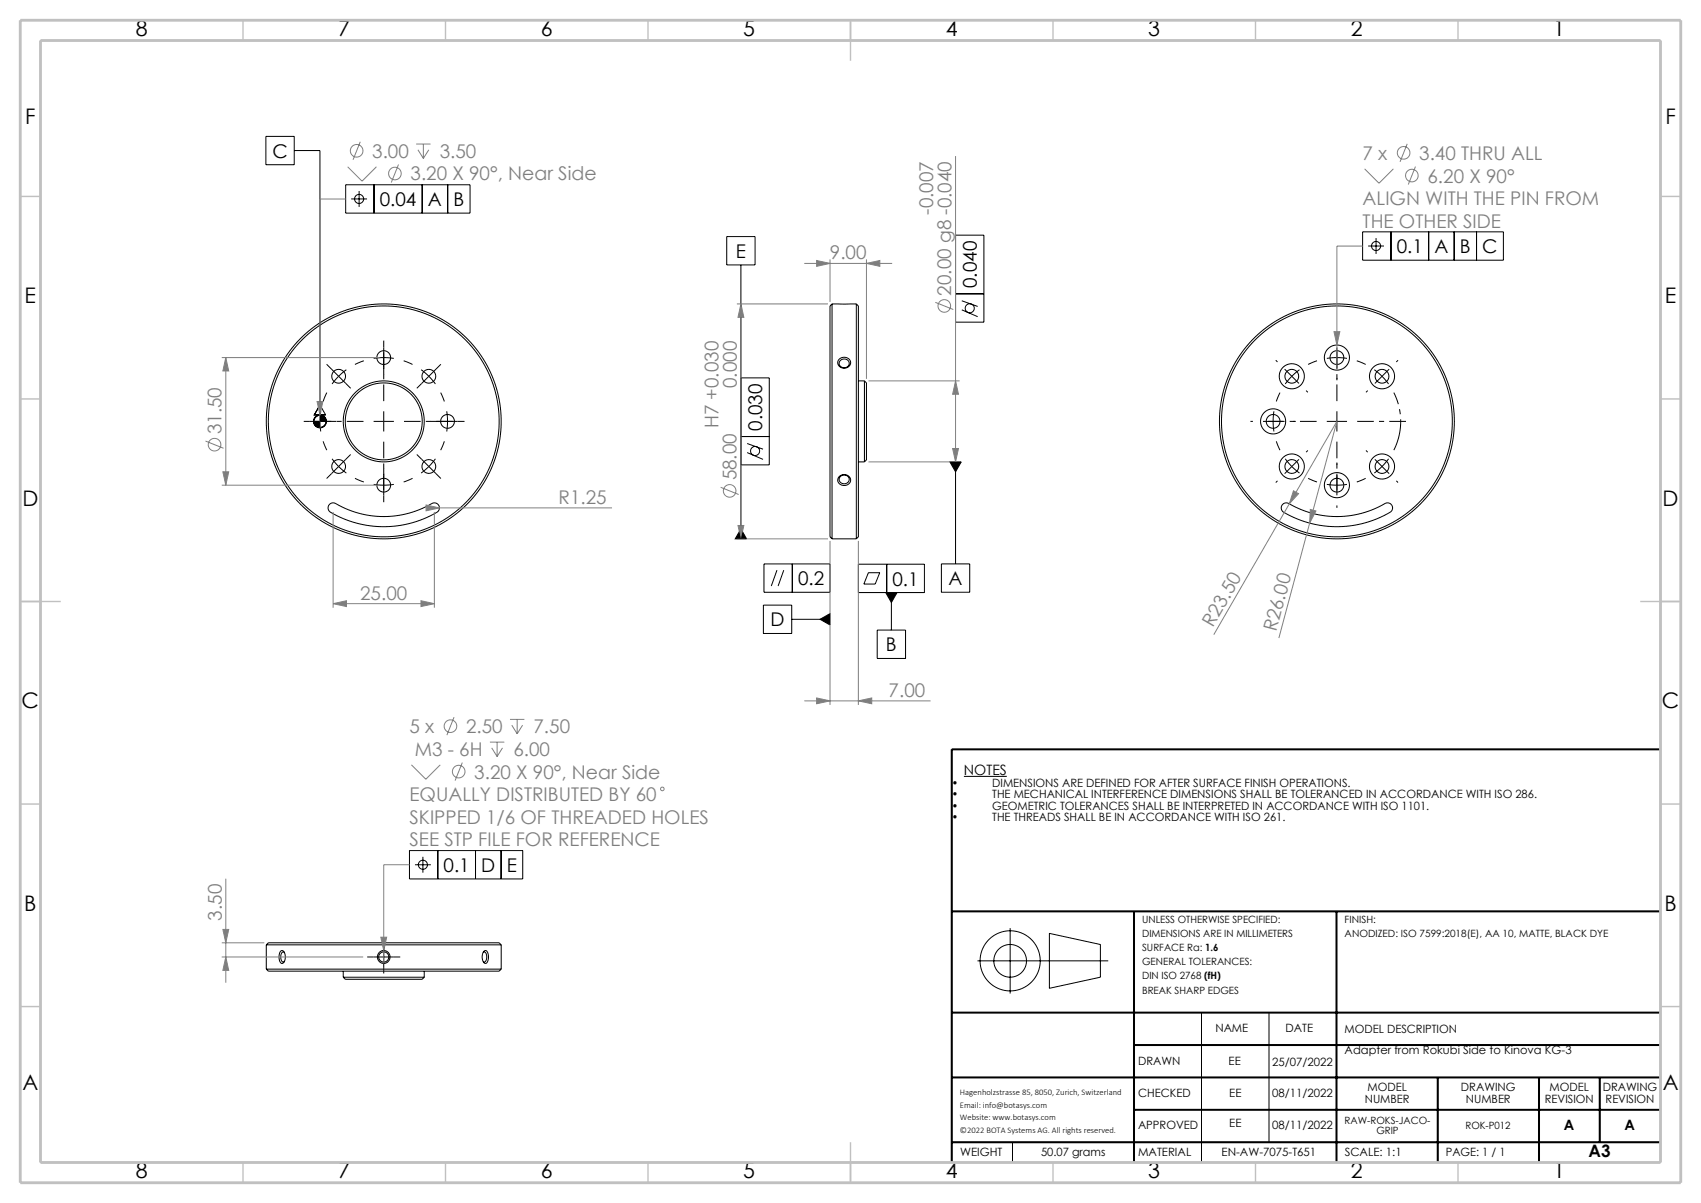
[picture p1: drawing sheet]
<svg xmlns="http://www.w3.org/2000/svg" width="420mm" height="297mm" viewBox="0 0 420 297" stroke-linecap="round" stroke-linejoin="round" font-family="sans-serif">
<g fill="none" stroke="#000" stroke-width=".25">
<path d="M65.7 33.7h7v7h-7zM72.7 37.2h6.3v65.2M85.4 45.6h30.7v7h-30.7zM86.7 49.1h3.9M88.7 47.2v3.9M92.4 45.6v7M104.2 45.6v7M110.5 45.6v7M179.4 58.4h7v7h-7zM235.9 58.1h7v21.4h-7zM336.5 57.2h34.7v7h-34.7zM339.8 58.8v3.9"/>
<path d="M343.4 57.2v7M352.8 57.2v7M359.1 57.2v7M364.6 57.2v7M182.9 65.4v67.6M205.4 75h6M205.4 75v58M205.4 75l-.5 .5v57l.5 .5M211.4 75v58M211.4 75l.5 .5v57l-.5 .5M235.9 72.5h7M237.5 76.5l3.9 1.7"/>
<path d="M237.5 74.3l3.9 1.4M337.8 60.7h3.9M79 100l-1.4 2.4h2.8M79 100l1.4 2.4h-2.8zM182.9 93.3h7v21.5h-7M207.3 88.6a1.54 1.54 0 0 1 1.9-.3 1.54 1.54 0 0 1 .7 1.8 1.57 1.57 0 0 1-2 .7 1.57 1.57 0 0 1-.9-1.8zM207.5 89a1.15 1.15 0 0 1 1.8-.1 1.15 1.15 0 0 1-.3 1.8 1.14 1.14 0 0 1-1.5-.2 1.14 1.14 0 0 1 0-1.5zM211.9 94h1.5M213.4 94v20M213.4 94l.5 .5v19l-.5 .5M339.3 91.3a15.7 15.7 0 0 1 3.6 3.5M343 91.1l-3.5 3.6"/>
<path d="M79 102.5l-.5 .1-.6 .4-.4 1M80.5 104l-.4 1-.6 .4-.5 .1M108 104h5M110.3 101.5a15.8 15.8 0 0 1 0 5M182.9 107.8h7M184.5 111.7l3.9 1.7M184.5 109.5l3.9 1.4M207.3 117.6a1.49 1.49 0 0 1 2-.2 1.49 1.49 0 0 1 .3 2 1.52 1.52 0 0 1-2 .3 1.52 1.52 0 0 1-.5-1.9zM207.5 117.6a1.15 1.15 0 0 1 1.8 0 1.15 1.15 0 0 1-.3 1.7 1.14 1.14 0 0 1-1.5-.2 1.14 1.14 0 0 1 0-1.5zM211.9 114h1.5M234.5 114h2.8l-1.4 2.5zM235.9 114v25.2"/>
<path d="M81.4 124.5a1.25 1.25 0 0 1 1.5-.2 23.8 23.8 0 0 0 24.1-.1 1.25 1.25 0 0 1 1.4 .7 1.25 1.25 0 0 1-.5 1.6 25.8 25.8 0 0 1-26.6-.3 1.25 1.25 0 0 1 .1-1.7zM182.9 130.6l1.4 2.4h-2.8zM188.6 139.2h16.3v7h-16.3zM195.6 139.2v7M205.4 133h6M211.9 139.3h16.3v7h-16.3zM218.9 139.3v7M232.4 139.2h7v7h-7zM316.7 124.5a1.25 1.25 0 0 1 1.5-.2 23.8 23.8 0 0 0 24.2-.1 1.25 1.25 0 0 1 1.4 .7 1.25 1.25 0 0 1-.6 1.6 25.8 25.8 0 0 1-26.5-.3 1.25 1.25 0 0 1 0-1.7zM188.5 149.4h7v7h-7zM191.8 140.8l-1.4 3.9M193.5 140.8l-1.4 3.9"/>
<path d="M195.5 152.9h9.4M202.5 152.9l2.4-1.4v2.8zM214.4 141.4h2.8l-1.1 2.8h-2.8zM216.6 155.6h7v7h-7zM218.7 146.3h2.8l-1.4 2.4zM220.1 146.3v9.3M238 191.7h10.6M101.1 210h28v7h-28zM102.5 213.5h3.9M104.4 211.5v4M108.1 210v7M117.4 210v7"/>
<path d="M123.7 210v7M65.8 233.3h58M65.8 239.3h58M65.8 233.3l.5-.5h57l.5 .5M65.8 239.3l.5 .5h57l.5-.5M65.8 233.3v6M69.3 234.8a.79 .79 0 0 1 .9 .1 .79 .79 0 0 1 .2 .8 1.56 1.56 0 0 1-.9 2.1 2.4 2.4 0 0 1-.2-3zM70.2 235.1a.52 .52 0 0 0-.6 0 .52 .52 0 0 0-.2 .6l-.1 1a.61 .61 0 0 0 .2 .6 .61 .61 0 0 0 .7 .1M84.8 239.8v1.5M92.3 236.3h5M94.8 233.8v5M104.8 239.8v1.5"/>
<path d="M119.3 235.1a.52 .52 0 0 1 .6 0 .52 .52 0 0 1 .2 .6l.1 1a.61 .61 0 0 1-.2 .6 .61 .61 0 0 1-.7 .1M119.5 234.9a.67 .67 0 0 1 .8-.1 .67 .67 0 0 1 .2 .8 1.75 1.75 0 0 1-.7 2.3 2.16 2.16 0 0 1-.3-3zM123.8 233.3v6M241.3 237.2h32.3M249.4 229.1v16.2M259.1 230.4l12.6 2.8v8.1l-12.6 2.7zM84.8 241.3h20M84.8 241.3l.5 .5h19l.5-.5M296.7 250v37M313.3 250v32M250 282v5"/>
<circle cx="88.7" cy="49.1" r="1.12"/>
<circle cx="239.4" cy="76.1" r="1.12"/>
<circle cx="339.8" cy="60.7" r="1.12"/>
<circle cx="83.6" cy="92.9" r="1.7"/>
<circle cx="94.8" cy="88.3" r="1.7"/>
<circle cx="105.9" cy="92.9" r="1.7"/>
<circle cx="319" cy="92.9" r="3.1"/>
<circle cx="319" cy="92.9" r="1.7"/>
<circle cx="330.1" cy="88.3" r="1.7"/>
<circle cx="330.1" cy="88.3" r="3.1"/>
<circle cx="341.2" cy="92.9" r="3.1"/>
<circle cx="341.2" cy="92.9" r="1.7"/>
<circle cx="79" cy="104" r="1.6"/>
<circle cx="79" cy="104" r="1.5"/>
<circle cx="83.6" cy="115.2" r="1.7"/>
<circle cx="94.8" cy="104" r="10"/>
<circle cx="94.8" cy="104" r="28.5"/>
<circle cx="94.8" cy="104" r="29"/>
<circle cx="94.8" cy="104" r="9.5"/>
<circle cx="94.8" cy="119.8" r="1.7"/>
<circle cx="105.9" cy="115.2" r="1.7"/>
<circle cx="110.5" cy="104" r="1.7"/>
<circle cx="186.4" cy="111.3" r="1.12"/>
<circle cx="314.3" cy="104" r="3.1"/>
<circle cx="314.3" cy="104" r="1.7"/>
<circle cx="319" cy="115.2" r="1.7"/>
<circle cx="319" cy="115.2" r="3.1"/>
<circle cx="330.1" cy="119.8" r="1.7"/>
<circle cx="330.1" cy="104" r="29"/>
<circle cx="330.1" cy="104" r="28.5"/>
<circle cx="330.1" cy="119.8" r="3.1"/>
<circle cx="341.2" cy="115.2" r="3.1"/>
<circle cx="341.2" cy="115.2" r="1.7"/>
<circle cx="104.4" cy="213.5" r="1.12"/>
<circle cx="94.8" cy="236.3" r="1.25"/>
<circle cx="94.8" cy="236.2" r="1.58"/>
<circle cx="249.4" cy="237.2" r="4"/>
<circle cx="249.4" cy="237.2" r="7.4"/>
</g>
<g fill="none" stroke="#808080" stroke-width=".25">
<path d="M89 35l-1.8 4.5M102.8 35.6h3.5M103.2 37l1.3 2.1M104.5 35.6v3.5M105.9 37l-1.4 2.1M235.9 38.5v75.5M347.5 35.5l-1.8 4.5M85.4 49.1h-6.4v56.5M85.8 41.2l3.6 3.5 3.6-3.5M98.4 40.6l-1.8 4.5M336.9 41.7l3.6 3.5 3.6-3.5M349.5 41.1l-1.8 4.5"/>
<path d="M181.9 75h22.5M182.9 75v58M182.9 75l.8 3.3h-1.5zM198.6 65h21.7M201.6 64.3l3.3 .7-3.3 .8zM204.9 64v10.5M213.9 65l3.3-.7v1.5zM213.9 64v29.5M230.9 74.6l4.5 1.8M336.5 60.8h-6.4v30.6M54.8 88.3h39M55.8 88.3v31.5"/>
<path d="M55.8 88.3l.7 3.3h-1.5zM78.3 99.1h1.4l-.7 3.3zM214.4 94h22.5M235.9 94l.8 3.3h-1.5zM329.4 81.9h1.4l-.7 3.3zM50.8 108.9l4.4 1.8M54.8 119.8h39M55 116.5h1.5l-.7 3.3zM214.4 114h22.5M235.2 110.7h1.5l-.8 3.3zM82.3 126.4v23.6M105.2 124.7l3.3 .7-3.3 .7z"/>
<path d="M107.3 126.4v23.6M107.3 125.4h43.8M177.9 120.3l4.5 1.8M181.9 133h22.5M182.2 129.7h1.5l-.8 3.3zM204.9 133.5v40.5M211.9 133.5v40.5M318.3 124.4l-18.6 32.3M318.3 124.4l11.8-20.4-14.3 53.5M319.4 121.2l1.2 .7-2.3 2.5zM323.5 125.8l1.4 .3-1.5 3zM82.3 149l3.3-.7v1.5z"/>
<path d="M82.3 149h25M103.9 148.3l3.4 .7-3.4 .8zM112.1 177.1l-1.8 4.4M125.9 177.6h3.6M126.4 179l1.3 2.2M127.7 177.6v3.6M129 179l-1.3 2.2M198.6 173h31.2M201.6 172.3l3.3 .7-3.3 .8zM211.9 173l3.3-.7v1.5zM101.6 188.8l3.5 3.6 3.6-3.6M114.1 188.3l-1.7 4.4"/>
<path d="M121 183.2h3.5M121.4 184.6l1.3 2.2M122.7 183.2v3.6M124.1 184.6l-1.4 2.2M55.8 216.9v25.7M101.1 213.5h-6.3v24.3M54.8 236.3h34.9M54.8 232.8h10.5M55 229.5h1.5l-.7 3.3zM55.8 236.3l.7 3.3h-1.5zM94 231.4h1.5l-.7 3.3z"/>
<circle cx="88.1" cy="37.2" r="1.56"/>
<circle cx="346.6" cy="37.7" r="1.56"/>
<circle cx="97.5" cy="42.8" r="1.56"/>
<circle cx="348.6" cy="43.3" r="1.56"/>
<circle cx="233.2" cy="75.5" r="1.56"/>
<circle cx="53" cy="109.8" r="1.56"/>
<circle cx="180.2" cy="121.2" r="1.56"/>
<circle cx="111.2" cy="179.3" r="1.56"/>
<circle cx="113.3" cy="190.5" r="1.56"/>
<circle cx="163.5" cy="194.8" r=".44"/>
</g>
<g fill="none" stroke="#000" stroke-width=".25" stroke-dasharray="15.2 1.3 1.3 1.3" stroke-linecap="butt">
<path d="M80.7 96.9l-.9 2.2M81.8 91.1l-1.2-1.2M83.6 92.9l-1.6 1.9M83.6 92.9l1.9-1.6M83.6 92.9l-1.8-1.8M83.6 92.9l1.8 1.8M85.4 94.7l1.2 1.2M89.8 89.1l-2.2 .9M94.8 88.3l-2.5 .2M94.8 88.3l2.4 .2M94.8 88.3v-2.5M94.8 88.3v2.5"/>
<path d="M94.8 85.8v-1.7M94.8 90.8v1.7M101.9 90l-2.2-.9M104.1 94.7l-1.2 1.2M105.9 92.9l-1.9-1.6M105.9 92.9l1.6 1.9M105.9 92.9l1.8-1.8M105.9 92.9l-1.8 1.8M107.7 91.1l1.2-1.2M109.7 99.1l-.9-2.2M315.4 89.4l-.4-.5M316 96.9l-.9 2.2"/>
<path d="M319 92.9l-1.7 1.9M319 92.9l1.9-1.6M319 92.9l-1.8-1.8M319 92.9l1.7 1.8M322.5 96.4l.4 .5M325.2 89.1l-2.2 .9M330.1 88.3l-2.5 .2M330.1 88.3l2.5 .2M330.1 88.3v-2.5M330.1 88.3v2.5M330.1 83.3v-.6M330.1 93.3v.6"/>
<path d="M337.2 90l-2.2-.9M337.7 96.4l-.4 .5M344.8 89.4l.4-.5M76.5 104h-1.5M79 104l.2 2.5M79 104l.2-2.5M79 104h-2.5M79 104h2.5M79.8 109l.9 2.1M81.5 104h1.5M81.8 116.9l-1.2 1.2M83.6 115.2l1.9 1.6"/>
<path d="M83.6 115.2l-1.6-1.9M83.6 115.2l-1.8 1.7M83.6 115.2l1.8-1.8M85.4 113.4l1.2-1.2M87.6 118.1l2.2 .9M94.8 119.8l2.4-.2M94.8 119.8l-2.5-.2M94.8 104v-2.5M94.8 104h-2.5M94.8 104v2.5M94.8 104h2.5M94.8 119.8v2.5"/>
<path d="M94.8 119.8v-2.5M94.8 117.3v-1.7M99.7 119l2.2-.9M104.1 113.4l-1.2-1.2M105.9 115.2l1.6-1.9M105.9 115.2l-1.9 1.6M105.9 115.2l1.8 1.7M105.9 115.2l-1.8-1.8M107.7 116.9l1.2 1.2M108 104h-1.7M108.8 111.1l.9-2.1M113 104h1.7"/>
<path d="M309.3 104h-.6M314.3 104l.2 2.5M314.3 104l.2-2.5M314.3 104h-2.5M314.3 104h2.6M315.1 109l.9 2.1M315.4 118.7l-.4 .4M319 115.2l1.9 1.6M319 115.2l-1.7-1.9M319 115.2l-1.8 1.7M319 115.2l1.7-1.8M319.3 104h.7"/>
<path d="M322.5 111.6l.4-.4M323 118.1l2.2 .9M330.1 119.8l2.5-.2M330.1 119.8l-2.5-.2M330.1 104v-2.5M330.1 104h-2.5M330.1 104v2.5M330.1 104h2.5M330.1 119.8v2.5M330.1 119.8v-2.5M330.1 114.8v-.6M335 119l2.2-.9"/>
<path d="M337.7 111.6l-.4-.4M341.2 115.2l1.7-1.9M341.2 115.2l-1.9 1.6M341.2 115.2l1.8 1.7M341.2 115.2l-1.7-1.8M344.8 118.7l.4 .4M94.8 122.3v1.7M330.1 124.8v.6M92.3 236.3h-1.6M94.8 233.8v-1.6M94.8 238.8v1.5M97.3 236.3h1.5"/>
</g>
<path d="M344.2 111.1a15.8 15.8 0 0 0 0-14.2" fill="none" stroke="#000" stroke-width=".25" stroke-dasharray="15.2 1.3 1.3 1.3" stroke-dashoffset="7.4" stroke-linecap="butt"/>
<path d="M94.8 99v-12M330.1 99v-12M89.8 104h-12.1M94.8 109v12.1M99.8 104h12M325.1 104h-12.1M330.1 109v12.1M335.1 104h12.1" fill="none" stroke="#000" stroke-width=".25" stroke-dasharray="15.2 1.3 1.3 1.3" stroke-dashoffset="11.1" stroke-linecap="butt"/>
<path d="M410 185h-175v102M235 225h175M280 225v62M330 225v62M235 250h175M280 258h130M235 266h175M280 274h130M355 266v21M380 266v21M395 266v16M235 282h175" fill="none" stroke="#000" stroke-width=".5"/>
<g fill="none" stroke="#c0c0c0" stroke-width=".35">
<path d="M60 5v5M110 5v5M160 5v5M210 5v10M260 5v5M310 5v5M360 5v5M5 48.5h5M410 48.5h5M5 98.5h5M410 98.5h5M5 148.5h10"/>
<path d="M405 148.5h10M5 198.5h5M410 198.5h5M5 248.5h5M410 248.5h5M60 287v5M110 287v5M160 287v5M210 282v10M260 287v5M310 287v5M360 287v5"/>
</g>
<path d="M5 5h410v287h-410zM10 10h400v277h-400z" fill="none" stroke="#c0c0c0" stroke-width=".7" stroke-linecap="butt"/>
<path d="M77.5 104l.1 .6 .4 .6 1 .3v-1.5zM79 102.5v1.5h1.5l-.1-.5-.4-.6zM234.5 114l1.4 2.5 1.4-2.5zM218.7 146.3l1.4 2.4 1.4-2.4zM202.5 152.9l2.4 1.4v-2.8zM182.9 130.6l1.4 2.4h-2.8z" fill="#000"/>
<g fill="#808080">
<path d="M319.4 121.2l1.2 .7-2.3 2.5z"/>
<path d="M323.5 125.8l1.4 .3-1.5 3z"/>
<path d="M105.2 124.7l3.3 .7-3.3 .7z"/>
<path d="M103.9 148.3l3.4 .7-3.4 .8zM82.3 149l3.3-.7v1.5zM211.9 173l3.3-.7v1.5zM201.6 172.3l3.3 .7-3.3 .8zM213.9 65l3.3-.7v1.5zM201.6 64.3l3.3 .7-3.3 .8z"/>
<path d="M78.3 99.1l.7 3.3 .7-3.3zM329.4 81.9l.7 3.3 .7-3.3zM94 231.4l.8 3.3 .7-3.3z"/>
<path d="M182.2 129.7h1.5l-.8 3.3zM182.9 75l.8 3.3h-1.5zM55.8 236.3l.7 3.3h-1.5zM55 229.5h1.5l-.7 3.3z"/>
<path d="M55 116.5h1.5l-.7 3.3zM55.8 88.3l.7 3.3h-1.5zM235.9 94l.8 3.3h-1.5zM235.2 110.7h1.5l-.8 3.3z"/>
</g>
<g font-size="5.3">
<text x="33.5" y="8.9">8</text>
<text x="83.5" y="8.9">7</text>
<text x="133.5" y="8.9">6</text>
<text x="183.5" y="8.9">5</text>
<text x="233.5" y="8.9">4</text>
<text x="283.5" y="8.9">3</text>
<text x="333.5" y="8.9">2</text>
<text x="383.5" y="8.9">1</text>
<text x="6.2" y="30.7">F</text>
<text x="411.2" y="30.7">F</text>
<text x="6.1" y="74.9">E</text>
<text x="411.1" y="74.9">E</text>
<text x="5.5" y="124.9">D</text>
<text x="410.5" y="124.9">D</text>
<text x="5.3" y="174.9">C</text>
<text x="410.3" y="174.9">C</text>
<text x="6" y="224.9">B</text>
<text x="411" y="224.9">B</text>
<text x="5.5" y="269.2">A</text>
<text x="410.5" y="269.2">A</text>
<text x="33.5" y="290.9">8</text>
<text x="83.5" y="290.9">7</text>
<text x="133.5" y="290.9">6</text>
<text x="183.5" y="290.9">5</text>
<text x="233.5" y="290.9">4</text>
<text x="283.5" y="290.9">3</text>
<text x="333.5" y="290.9">2</text>
<text x="383.5" y="290.9">1</text>
</g>
<g font-size="4.7">
<text x="67.3" y="38.9">C</text>
<text x="93.8" y="50.9">0.04</text>
<text x="105.7" y="50.9">A</text>
<text x="112" y="50.9">B</text>
<text x="181.7" y="63.7">E</text>
<text x="344.9" y="62.5">0.1</text>
<text x="354.2" y="62.5">A</text>
<text x="360.5" y="62.5">B</text>
<text x="366" y="62.5">C</text>
<text x="241.2" y="71.1" transform="rotate(-90 241.2 71.1)">0.040</text>
<text x="188.2" y="106.4" transform="rotate(-90 188.2 106.4)">0.030</text>
<text x="197.1" y="144.5">0.2</text>
<text x="220.4" y="144.6">0.1</text>
<text x="234.2" y="144.5">A</text>
<text x="190.3" y="154.7">D</text>
<text x="218.8" y="160.8">B</text>
<text x="109.5" y="215.3">0.1</text>
<text x="118.8" y="215.3">D</text>
<text x="125.1" y="215.3">E</text>
</g>
<g font-size="4.7" fill="#808080">
<text x="91.9" y="38.9">3.00</text>
<text x="108.6" y="38.9">3.50</text>
<text x="336.4" y="39.4">7 x</text>
<text x="350.4" y="39.4">3.40 THRU ALL</text>
<text x="101.4" y="44.5">3.20 X 90°, Near Side</text>
<text x="352.5" y="45.1">6.20 X 90°</text>
<text x="230.4" y="53" transform="rotate(-90 230.4 53)">-0.007</text>
<text x="336.5" y="50.7">ALIGN WITH THE PIN FROM</text>
<text x="336.5" y="56.2">THE OTHER SIDE</text>
<text x="204.9" y="64">9.00</text>
<text x="234.9" y="73" transform="rotate(-90 234.9 73)">20.00 g8 -0.040</text>
<text x="181.9" y="95.8" transform="rotate(-90 181.9 95.8)">0.000</text>
<text x="54.7" y="107.2" transform="rotate(-90 54.7 107.2)">31.50</text>
<text x="177.4" y="105.7" transform="rotate(-90 177.4 105.7)">H7 +0.030</text>
<text x="181.9" y="118.6" transform="rotate(-90 181.9 118.6)">58.00</text>
<text x="137.9" y="124.4">R1.25</text>
<text x="88.9" y="148">25.00</text>
<text x="299.5" y="155.1" transform="rotate(-60 299.5 155.1)">R23.50</text>
<text x="315.1" y="156" transform="rotate(-75 315.1 156)">R26.00</text>
<text x="219.4" y="172">7.00</text>
<text x="101.1" y="181">5 x</text>
<text x="115.1" y="181">2.50</text>
<text x="131.7" y="181">7.50</text>
<text x="102.4" y="186.6">M3 - 6H</text>
<text x="126.8" y="186.6">6.00</text>
<text x="101.1" y="197.8">EQUALLY DISTRIBUTED BY 60</text>
<text x="117.1" y="192.2">3.20 X 90°, Near Side</text>
<text x="101.1" y="203.4">SKIPPED 1/6 OF THREADED HOLES</text>
<text x="101.1" y="209">SEE STP FILE FOR REFERENCE</text>
<text x="54.7" y="227.3" transform="rotate(-90 54.7 227.3)">3.50</text>
</g>
<text font-size="4.2" x="392.2" y="285.6">A3</text>
<g font-size="3.5">
<text x="238" y="191.3">NOTES</text>
<text x="386.1" y="279">A</text>
<text x="401.1" y="279">A</text>
</g>
<g font-size="2.8">
<text x="235" y="194.3">•</text>
<text x="235" y="197.1">•</text>
<text x="245" y="194.3">DIMENSIONS ARE DEFINED FOR AFTER SURFACE FINISH OPERATIONS.</text>
<text x="245" y="197.1">THE MECHANICAL INTERFERENCE DIMENSIONS SHALL BE TOLERANCED IN ACCORDANCE WITH ISO 286.</text>
<text x="235" y="199.9">•</text>
<text x="235" y="202.7">•</text>
<text x="245" y="199.9">GEOMETRIC TOLERANCES SHALL BE INTERPRETED IN ACCORDANCE WITH ISO 1101.</text>
<text x="245" y="202.7">THE THREADS SHALL BE IN ACCORDANCE WITH ISO 261.</text>
<text x="300.1" y="254.8">NAME</text>
<text x="317.4" y="254.8">DATE</text>
<text x="332" y="255">MODEL DESCRIPTION</text>
<text x="281" y="262.8">DRAWN</text>
<text x="303.4" y="262.8">EE</text>
<text x="314.2" y="263.1">25/07/2022</text>
<text x="332" y="260.2">Adapter from Rokubi Side to Kinova KG-3</text>
<text x="337.6" y="269.4">MODEL</text>
<text x="360.7" y="269.4">DRAWING</text>
<text x="382.6" y="269.4">MODEL</text>
<text x="395.7" y="269.4">DRAWING</text>
<text x="281" y="270.8">CHECKED</text>
<text x="303.5" y="270.8">EE</text>
<text x="314.2" y="270.8">08/11/2022</text>
<text x="337" y="272.2">NUMBER</text>
<text x="361.9" y="272.2">NUMBER</text>
<text x="381.4" y="272.2">REVISION</text>
<text x="396.4" y="272.2">REVISION</text>
<text x="281" y="278.8">APPROVED</text>
<text x="303.5" y="278.3">EE</text>
<text x="314.2" y="278.8">08/11/2022</text>
<text x="237.1" y="285.3">WEIGHT</text>
<text x="257" y="285.3">50.07 grams</text>
<text x="281" y="285.3">MATERIAL</text>
<text x="301.6" y="285.3">EN-AW-7075-T651</text>
<text x="332" y="285.3">SCALE: 1:1</text>
<text x="357" y="285.3">PAGE: 1 / 1</text>
</g>
<g font-size="2.5">
<text x="282" y="227.9">UNLESS OTHERWISE SPECIFIED:</text>
<text x="332" y="227.9">FINISH:</text>
<text x="282" y="231.4">DIMENSIONS ARE IN MILLIMETERS</text>
<text x="332" y="231.4">ANODIZED: ISO 7599:2018(E), AA 10, MATTE, BLACK DYE</text>
<text x="282" y="234.9">SURFACE Ra: 1.6</text>
<text x="282" y="238.3">GENERAL TOLERANCES:</text>
<text x="282" y="241.8">DIN ISO 2768 (fH)</text>
<text x="282" y="245.3">BREAK SHARP EDGES</text>
<text x="332" y="277.5">RAW-ROKS-JACO-</text>
<text x="339.9" y="280">GRIP</text>
<text x="361.8" y="278.7">ROK-P012</text>
</g>
<g font-size="2.1">
<text x="237" y="270.4">Hagenholzstrasse 85, 8050, Zurich, Switzerland</text>
<text x="237" y="273.5">Email: info@botasys.com</text>
<text x="237" y="276.6">Website: www.botasys.com</text>
<text x="237" y="279.7">©2022 BOTA Systems AG. All rights reserved.</text>
</g>
</svg>
